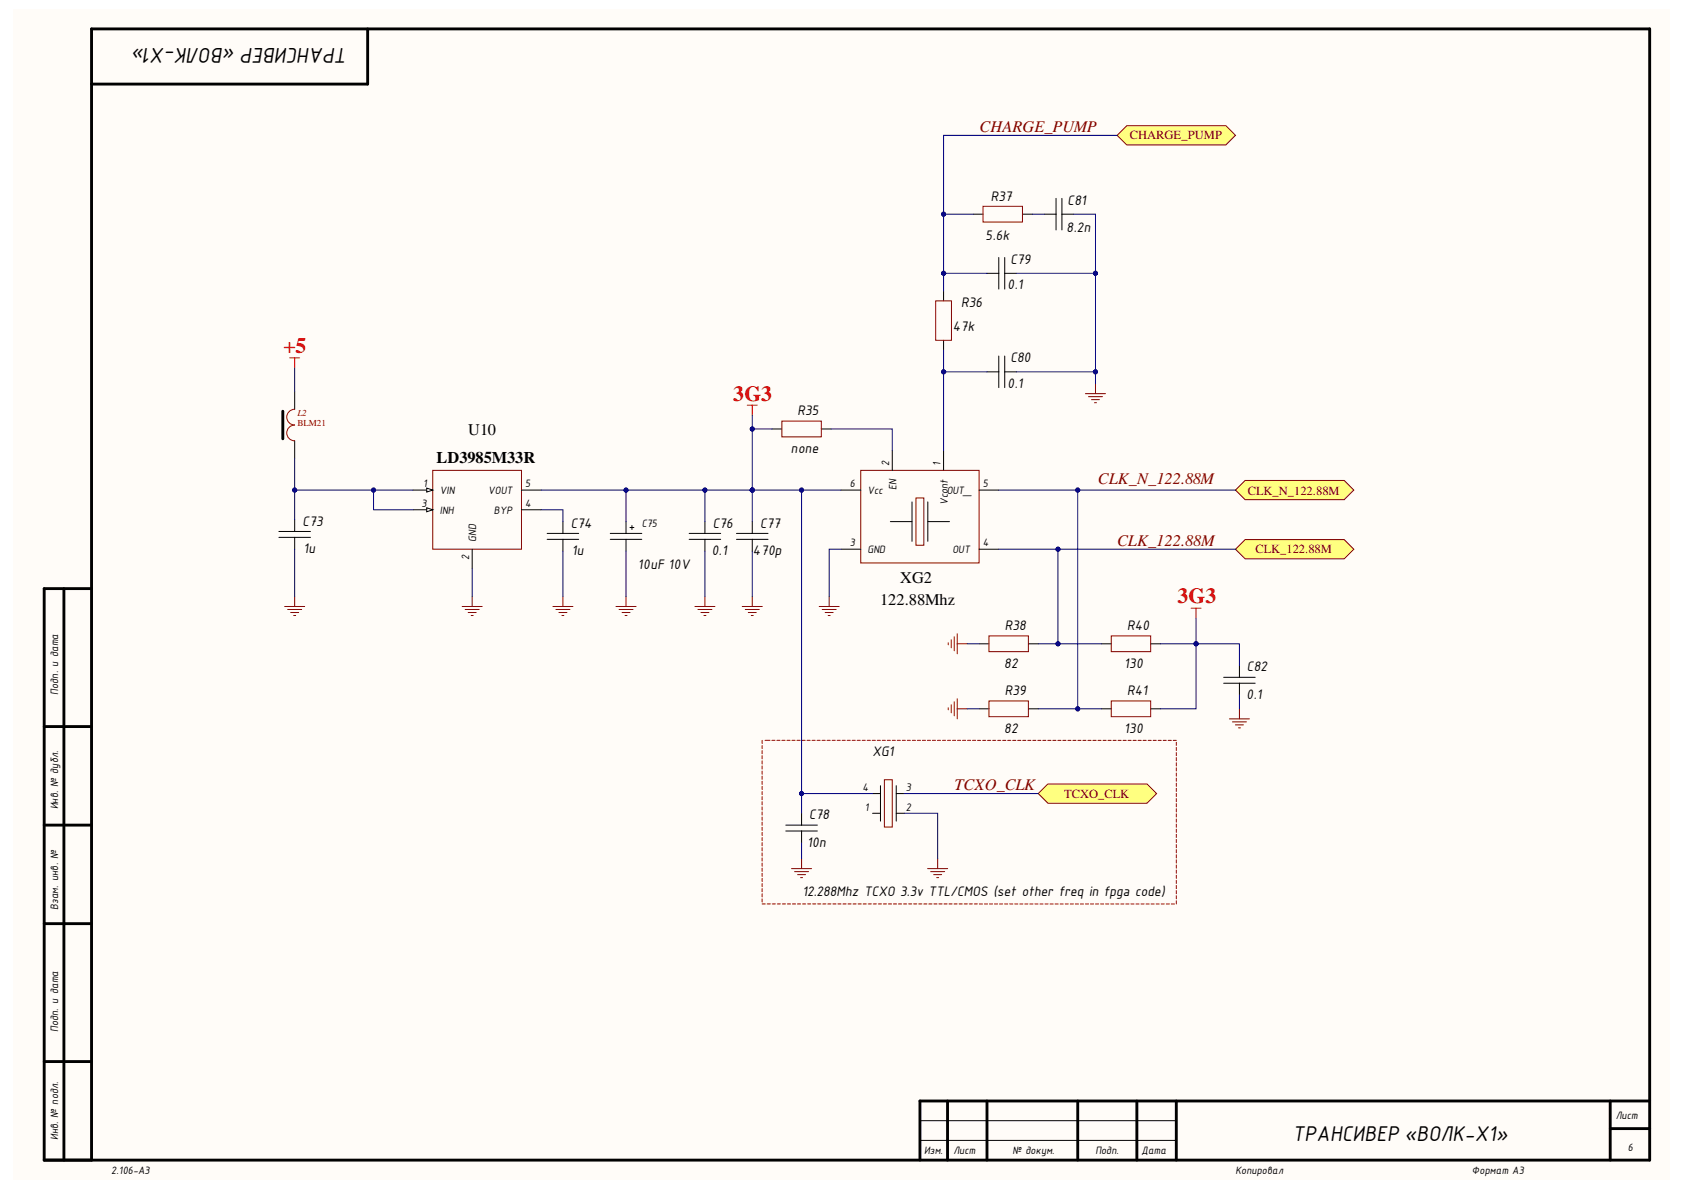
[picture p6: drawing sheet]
<svg xmlns="http://www.w3.org/2000/svg" width="297mm" height="210mm" viewBox="0 0 297 210" stroke-linecap="round" stroke-linejoin="round" font-family="sans-serif">
<g fill="#fffcf8">
<path d="M2.2 1.6h292.3v206.5h-292.3z" fill-rule="evenodd"/>
<path d="M2.2 1.6h292.3v206.5h-292.3z" fill-rule="evenodd"/>
</g>
<g fill="none" stroke="#000" stroke-width=".51">
<path d="M64.8 5.1v9.7h-48.7M7.8 103.8v100.8h283.2v-199.5h-274.9v199.5M7.8 103.8h8.3M11.3 103.8v100.8M7.8 128.2h8.3M7.8 145.5h8.3M7.8 162.9h8.3M7.8 187.3h8.3M167.1 194.2v10.4M174.1 194.2v10.4M190.1 194.2v10.4M200.5 194.2v10.4"/>
<path d="M207.5 194.2v10.4M284 194.2v10.4M284 199.1h7M291 194.2h-128.7v10.4"/>
</g>
<path d="M72.8 86.4h3.5M92 86.4h3.5M162.3 197.7h45.2M162.3 201.2h45.2" fill="none" stroke="#000" stroke-width=".18"/>
<path d="M76.3 83h15.7v13.9h-15.7z" fill="none" stroke="#800000" stroke-width=".18"/>
<path d="M75.3 86.1l1 .3-1 .4z" fill="#f8fcff"/>
<path d="M72.8 89.9h3.5M75.3 86.1l1 .3-1 .4z" fill="none" stroke="#000" stroke-width=".18"/>
<path d="M75.3 89.6l1 .3-1 .4z" fill="#f8fcff"/>
<g fill="none" stroke="#000" stroke-width=".18">
<path d="M171.7 37.8h1.7M180.4 37.8h1.7M184.2 37.8h2.1M186.3 35v5.6M187.3 37.8h2.1M187.3 35v5.6M166.4 51.3v1.8M174.1 48.2h2.1M176.2 45.4v5.6M177.2 45.4v5.6M177.2 48.2h2.1M52 69.1v3.1"/>
<path d="M52 77.8v3.1M136.2 75.7h1.7M144.9 75.7h1.7M157.4 79.5v3.5M166.4 60v1.8M166.4 79.5v3.5M174.1 65.6h2.1M176.2 62.8v5.6M177.2 62.8v5.6M177.2 65.6h2.1M49.2 93.7h5.6M49.2 94.8h5.6"/>
<path d="M52 91.7v2M52 94.8v2.1M75.3 89.6l1 .3-1 .4zM83.3 96.9v3.4M92 89.9h3.5M96.5 94.1h5.6M96.5 95.1h5.6M99.3 92v2.1M99.3 95.1v2.1M107.6 94.1h5.6M107.6 95.1h5.6M110.4 92v2.1"/>
<path d="M110.4 95.1v2.1M111.1 93h.7M111.5 92.7v.7M121.6 94.1h5.5M121.6 95.1h5.5M124.3 92v2.1M124.3 95.1v2.1M129.9 94.1h5.6M129.9 95.1h5.6M132.7 92v2.1M132.7 95.1v2.1M148.3 96.9h3.5"/>
<path d="M148.3 86.4h3.5M157 92h3.9M160.9 88.5v7M163.7 88.5v7M163.7 92h3.8M172.7 96.9h3.5M172.7 86.4h3.5"/>
</g>
<g fill="none" stroke="#800000" stroke-width=".18">
<path d="M173.4 36.4h7v2.8h-7zM165 53.1h2.8v6.9h-2.8zM137.9 74.3h7v2.8h-7zM191.5 69.4h3.5M192 70h2.5M192.5 70.5h1.4M193.1 71h.3M193.2 67.7v1.7M151.8 83h20.9v16.3h-20.9zM161.6 87.8h1.4v8.4h-1.4zM50.2 107h3.5M50.7 107.5h2.5"/>
<path d="M51.3 108h1.4M51.8 108.6h.4M52 105.2v1.8M81.5 107h3.6M82 107.5h2.5M82.6 108h1.4M83.1 108.6h.4M83.3 105.2v1.8M97.5 107h3.6M98.1 107.5h2.4M98.6 108h1.4M99.1 108.6h.4"/>
<path d="M99.3 105.2v1.8M108.7 107h3.5M109.2 107.5h2.5M109.7 108h1.4M110.2 108.6h.4M110.4 105.2v1.8M122.6 107h3.5M123.1 107.5h2.5M123.6 108h1.4M124.2 108.6h.3M124.3 105.2v1.8M130.9 107h3.6"/>
<path d="M131.5 107.5h2.4M132 108h1.4M132.5 108.6h.4M132.7 105.2v1.8M144.5 107h3.5M145 107.5h2.5M145.6 108h1.4M146.1 108.6h.3M146.3 105.2v1.8"/>
</g>
<path d="M51.1 63.1h1.8M52 63.1v1.8" fill="none" stroke="#f00" stroke-width=".18"/>
<path d="M52 72.2a1.39 1.39 0 0 0-1.4 1.4 1.39 1.39 0 0 0 1.4 1.4 1.39 1.39 0 0 0-1.4 1.4 1.39 1.39 0 0 0 1.4 1.4" fill="none" stroke="#980000" stroke-width=".18"/>
<path d="M49.9 72.5v4.9" fill="none" stroke="#000" stroke-width=".51"/>
<path d="M197 23.9l1.8-1.7h17.4l1.7 1.7-1.7 1.7h-17.4z" fill-rule="evenodd" fill="#ffff80"/>
<g fill="none" stroke="#800000" stroke-width=".18">
<path d="M197 23.9l1.8-1.7h17.4l1.7 1.7-1.7 1.7h-17.4zM167.3 113.4v.3M167.8 112.8v1.5M168.3 112.3v2.5M168.8 111.8v3.5M168.8 113.6h1.8M174.4 112.2h7v2.7h-7zM196 112.2h7v2.7h-7zM167.3 124.9v.3M167.8 124.3v1.4M168.3 123.8v2.5M168.8 123.3v3.5"/>
<path d="M168.8 125h1.8M174.4 123.6h7v2.8h-7zM196 123.6h7v2.8h-7z"/>
</g>
<path d="M172.7 113.6h1.7M181.4 113.6h1.7M194.3 113.6h1.7M203 113.6h1.7M172.7 125h1.7M181.4 125h1.7M194.3 125h1.7M203 125h1.7" fill="none" stroke="#000" stroke-width=".18"/>
<path d="M217.9 86.4l1.7-1.7h17.5l1.7 1.7-1.7 1.7h-17.5z" fill-rule="evenodd" fill="#ffff80"/>
<path d="M217.9 86.4l1.7-1.7h17.5l1.7 1.7-1.7 1.7h-17.5z" fill="none" stroke="#800000" stroke-width=".18"/>
<path d="M217.9 96.9l1.7-1.7h17.5l1.7 1.7-1.7 1.7h-17.5z" fill-rule="evenodd" fill="#ffff80"/>
<path d="M217.9 96.9l1.7-1.7h17.5l1.7 1.7-1.7 1.7h-17.5zM156 137.5h1.4v8.4h-1.4zM163.6 153.2h3.6M164.2 153.7h2.4M164.7 154.3h1.4M165.2 154.8h.4M165.4 151.4v1.8" fill="none" stroke="#800000" stroke-width=".18"/>
<path d="M153.9 140h1.4M155.3 138.6v6.2M158.1 140h1.4M158.1 138.6v6.2M153.9 143.5h1.4M158.1 143.5h1.4" fill="none" stroke="#000" stroke-width=".18"/>
<path d="M183.1 140l1.7-1.7h17.5l1.7 1.7-1.7 1.7h-17.5z" fill-rule="evenodd" fill="#ffff80"/>
<path d="M183.1 140l1.7-1.7h17.5l1.7 1.7-1.7 1.7h-17.5zM216.9 126.8h3.5M217.4 127.3h2.5M217.9 127.9h1.4M218.5 128.4h.3M218.6 125v1.8M139.6 153.2h3.6M140.2 153.7h2.4M140.7 154.3h1.4M141.2 154.8h.4M141.4 151.4v1.8" fill="none" stroke="#800000" stroke-width=".18"/>
<path d="M215.8 119.5h5.6M218.6 117.4v2.1M215.8 120.5h5.6M218.6 120.5v2.1M138.6 145.5h5.6M138.6 146.6h5.6M141.4 143.5v2M141.4 146.6v2.1" fill="none" stroke="#000" stroke-width=".18"/>
<g fill="none" stroke="#980000" stroke-width=".18">
<path d="M134.4 130.6v.6M134.4 131.5v.6M134.4 132.4v.6M134.4 133.3v.6M134.4 134.2v.6M134.4 135.1v.6M134.4 136v.6M134.4 136.9v.6M134.4 137.8v.6M134.4 138.7v.6M134.4 139.6v.6M134.9 130.6h.9"/>
<path d="M136.2 130.6h.5M137 130.6h.6M137.9 130.6h.6M138.8 130.6h.6M139.7 130.6h.5M140.6 130.6h.5M141.5 130.6h.5M142.3 130.6h.6M143.2 130.6h.6M144.1 130.6h.6M145 130.6h.6M145.9 130.6h.5"/>
<path d="M146.8 130.6h.5M147.7 130.6h.5M148.5 130.6h.6M149.4 130.6h.6M150.3 130.6h.6M151.2 130.6h.5M152.1 130.6h.5M153 130.6h.5M153.8 130.6h.6M154.7 130.6h.6M155.6 130.6h.6M156.5 130.6h.6"/>
<path d="M157.4 130.6h.5M158.3 130.6h.5M159.2 130.6h.5M160 130.6h.6M160.9 130.6h.6M161.8 130.6h.6M162.7 130.6h.5M163.6 130.6h.5M164.5 130.6h.5M165.4 130.6h.5M166.2 130.6h.6M167.1 130.6h.6"/>
<path d="M168 130.6h.6M168.9 130.6h.5M169.8 130.6h.5M170.7 130.6h.5M171.5 130.6h.6M172.4 130.6h.6M173.3 130.6h.6M174.2 130.6h.6M175.1 130.6h.5M176 130.6h.5M176.9 130.6h.5M177.7 130.6h.6"/>
<path d="M178.6 130.6h.6M179.5 130.6h.6M180.4 130.6h.5M181.3 130.6h.5M182.2 130.6h.5M183 130.6h.6M183.9 130.6h.6M184.8 130.6h.6M185.7 130.6h.6M186.6 130.6h.5M187.5 130.6h.5M188.4 130.6h.5"/>
<path d="M189.2 130.6h.6M190.1 130.6h.6M191 130.6h.6M191.9 130.6h.5M192.8 130.6h.5M193.7 130.6h.5M194.6 130.6h.5M195.4 130.6h.6M196.3 130.6h.6M197.2 130.6h.6M198.1 130.6h.5M199 130.6h.5"/>
<path d="M199.9 130.6h.5M200.7 130.6h.6M201.6 130.6h.6M202.5 130.6h.6M203.4 130.6h.6M204.3 130.6h.5M205.2 130.6h.5M206 130.6h.6M206.9 130.6h.6M207.5 130.9v.6M207.5 131.8v.6M207.5 132.7v.6"/>
<path d="M207.5 133.6v.6M207.5 134.5v.6M207.5 135.4v.6M207.5 136.3v.6M207.5 137.2v.6M207.5 138.1v.6M207.5 139v.6M207.5 139.9v.6M134.4 140.5v.6M134.4 141.4v.6M134.4 142.3v.6M134.4 143.2v.6"/>
<path d="M134.4 144.1v.6M134.4 145v.6M134.4 145.9v.6M134.4 146.8v.6M134.4 147.7v.6M134.4 148.6v.6M134.4 149.5v.6M134.4 150.4v.6M134.4 151.3v.6M134.4 152.2v.6M134.4 153.1v.6M134.4 154v.6"/>
<path d="M134.4 154.9v.6M134.4 155.8v.6M134.4 156.7v.6M134.4 157.6v.6M134.4 158.5v.6M134.4 159.4h.6M135.3 159.4h.6M136.2 159.4h.6M137.1 159.4h.6M138 159.4h.6M138.9 159.4h.5M139.8 159.4h.5"/>
<path d="M140.7 159.4h.5M141.6 159.4h.5M142.4 159.4h.6M143.3 159.4h.6M144.2 159.4h.6M145.1 159.4h.6M146 159.4h.6M146.9 159.4h.6M147.8 159.4h.6M148.7 159.4h.5M149.6 159.4h.5M150.5 159.4h.5"/>
<path d="M151.4 159.4h.5M152.2 159.4h.6M153.1 159.4h.6M154 159.4h.6M154.9 159.4h.6M155.8 159.4h.6M156.7 159.4h.6M157.6 159.4h.6M158.5 159.4h.5M159.4 159.4h.5M160.3 159.4h.5M161.2 159.4h.5"/>
<path d="M162 159.4h.6M162.9 159.4h.6M163.8 159.4h.6M164.7 159.4h.6M165.6 159.4h.6M166.5 159.4h.6M167.4 159.4h.6M168.3 159.4h.5M169.2 159.4h.5M170.1 159.4h.5M171 159.4h.5M171.9 159.4h.5"/>
<path d="M172.7 159.5h.6M173.6 159.5h.6M174.5 159.5h.6M175.4 159.5h.6M176.3 159.5h.6M177.2 159.5h.6M178.1 159.5h.5M179 159.5h.5M179.9 159.5h.5M180.8 159.5h.5M181.7 159.5h.5M182.5 159.5h.6"/>
<path d="M183.4 159.5h.6M184.3 159.5h.6M185.2 159.5h.6M186.1 159.5h.6M187 159.5h.6M187.9 159.5h.5M188.8 159.5h.5M189.7 159.5h.5M190.6 159.5h.5M191.5 159.5h.5M192.3 159.5h.6M193.2 159.5h.6"/>
<path d="M194.1 159.5h.6M195 159.5h.6M195.9 159.5h.6M196.8 159.5h.6M197.7 159.5h.5M198.6 159.5h.5M199.5 159.5h.5M200.4 159.5h.5M201.3 159.5h.5M202.1 159.5h.6M203 159.5h.6M203.9 159.5h.6"/>
<path d="M204.8 159.5h.6M205.7 159.5h.6M206.6 159.5h.6M207.5 140.9v.5M207.5 141.8v.5M207.5 142.7v.5M207.5 143.6v.5M207.5 144.5v.5M207.5 145.4v.5M207.5 146.3v.5M207.5 147.2v.5M207.5 148.1v.5"/>
<path d="M207.5 149v.5M207.5 149.9v.5M207.5 150.8v.5M207.5 151.7v.5M207.5 152.6v.5M207.5 153.5v.5M207.5 154.4v.5M207.5 155.3v.5M207.5 156.2v.5M207.5 157.1v.5M207.5 158v.5M207.5 158.9v.6"/>
</g>
<path d="M52 64.9v4.2M52 80.9v5.5h20.8" fill="none" stroke="#000080" stroke-width=".18"/>
<circle cx="65.9" cy="86.4" r=".35" fill="#000080"/>
<circle cx="65.9" cy="86.4" r=".35" fill="none" stroke="#000080" stroke-width=".18"/>
<circle cx="52" cy="86.4" r=".35" fill="#000080"/>
<g fill="none" stroke="#000080" stroke-width=".18">
<path d="M52 86.4v5.3"/>
<circle cx="52" cy="86.4" r=".35"/>
</g>
<circle cx="52" cy="86.4" r=".35" fill="#000080"/>
<g fill="none" stroke="#000080" stroke-width=".18">
<path d="M65.9 86.4v3.5h6.9"/>
<circle cx="52" cy="86.4" r=".35"/>
</g>
<circle cx="65.9" cy="86.4" r=".35" fill="#000080"/>
<g fill="none" stroke="#000080" stroke-width=".18">
<path d="M52 96.9v8.3M95.5 89.9h3.8v2.1M99.3 97.2v8M110.4 86.4v5.6M83.3 100.3v4.9"/>
<circle cx="65.9" cy="86.4" r=".35"/>
</g>
<circle cx="110.4" cy="86.4" r=".35" fill="#000080"/>
<g fill="none" stroke="#000080" stroke-width=".18">
<path d="M110.4 97.2v8M124.3 86.4v5.6M124.3 97.2v8M132.7 97.2v8"/>
<circle cx="110.4" cy="86.4" r=".35"/>
</g>
<circle cx="124.3" cy="86.4" r=".35" fill="#000080"/>
<g fill="none" stroke="#000080" stroke-width=".18">
<path d="M132.7 86.4h15.6"/>
<circle cx="124.3" cy="86.4" r=".35"/>
</g>
<circle cx="132.7" cy="86.4" r=".35" fill="#000080"/>
<circle cx="132.7" cy="86.4" r=".35" fill="none" stroke="#000080" stroke-width=".18"/>
<circle cx="141.4" cy="86.4" r=".35" fill="#000080"/>
<g fill="none" stroke="#000080" stroke-width=".18">
<path d="M95.5 86.4h37.2M148.3 96.9h-2v8.3"/>
<circle cx="141.4" cy="86.4" r=".35"/>
</g>
<circle cx="110.4" cy="86.4" r=".35" fill="#000080"/>
<circle cx="110.4" cy="86.4" r=".35" fill="none" stroke="#000080" stroke-width=".18"/>
<circle cx="124.3" cy="86.4" r=".35" fill="#000080"/>
<circle cx="124.3" cy="86.4" r=".35" fill="none" stroke="#000080" stroke-width=".18"/>
<circle cx="132.7" cy="86.4" r=".35" fill="#000080"/>
<g fill="none" stroke="#000080" stroke-width=".18">
<path d="M132.7 86.4v5.6"/>
<circle cx="132.7" cy="86.4" r=".35"/>
</g>
<circle cx="132.7" cy="86.4" r=".35" fill="#000080"/>
<g fill="none" stroke="#000080" stroke-width=".18">
<path d="M136.2 75.7h-3.5v10.7"/>
<circle cx="132.7" cy="86.4" r=".35"/>
</g>
<circle cx="132.7" cy="86.4" r=".35" fill="#000080"/>
<circle cx="132.7" cy="86.4" r=".35" fill="none" stroke="#000080" stroke-width=".18"/>
<circle cx="132.7" cy="86.4" r=".35" fill="#000080"/>
<circle cx="132.7" cy="86.4" r=".35" fill="none" stroke="#000080" stroke-width=".18"/>
<circle cx="132.7" cy="75.7" r=".35" fill="#000080"/>
<g fill="none" stroke="#000080" stroke-width=".18">
<path d="M146.6 75.7h10.8v3.8M166.4 61.8v17.7"/>
<circle cx="132.7" cy="75.7" r=".35"/>
</g>
<circle cx="166.4" cy="65.6" r=".35" fill="#000080"/>
<g fill="none" stroke="#000080" stroke-width=".18">
<path d="M182.1 37.8h2.1M189.4 37.8h3.8v29.9"/>
<circle cx="166.4" cy="65.6" r=".35"/>
</g>
<circle cx="193.2" cy="65.6" r=".35" fill="#000080"/>
<circle cx="193.2" cy="65.6" r=".35" fill="none" stroke="#000080" stroke-width=".18"/>
<circle cx="193.2" cy="48.2" r=".35" fill="#000080"/>
<g fill="none" stroke="#000080" stroke-width=".18">
<path d="M179.3 48.2h13.9"/>
<circle cx="193.2" cy="48.2" r=".35"/>
</g>
<circle cx="193.2" cy="48.2" r=".35" fill="#000080"/>
<g fill="none" stroke="#000080" stroke-width=".18">
<path d="M179.3 65.6h13.9"/>
<circle cx="193.2" cy="48.2" r=".35"/>
</g>
<circle cx="193.2" cy="65.6" r=".35" fill="#000080"/>
<g fill="none" stroke="#000080" stroke-width=".18">
<path d="M166.4 65.6h7.7"/>
<circle cx="193.2" cy="65.6" r=".35"/>
</g>
<circle cx="166.4" cy="65.6" r=".35" fill="#000080"/>
<g fill="none" stroke="#000080" stroke-width=".18">
<path d="M171.7 37.8h-5.3v13.5"/>
<circle cx="166.4" cy="65.6" r=".35"/>
</g>
<circle cx="166.4" cy="48.2" r=".35" fill="#000080"/>
<circle cx="166.4" cy="48.2" r=".35" fill="none" stroke="#000080" stroke-width=".18"/>
<circle cx="166.4" cy="37.8" r=".35" fill="#000080"/>
<g fill="none" stroke="#000080" stroke-width=".18">
<path d="M166.4 48.2h7.7"/>
<circle cx="166.4" cy="37.8" r=".35"/>
</g>
<circle cx="166.4" cy="48.2" r=".35" fill="#000080"/>
<g fill="none" stroke="#000080" stroke-width=".18">
<path d="M197 23.9h-30.6v13.9"/>
<circle cx="166.4" cy="48.2" r=".35"/>
</g>
<circle cx="166.4" cy="37.8" r=".35" fill="#000080"/>
<g fill="none" stroke="#000080" stroke-width=".18">
<path d="M176.2 96.9h10.4v16.7h-3.5M170.6 113.6h2.1M170.6 125h2.1"/>
<circle cx="166.4" cy="37.8" r=".35"/>
</g>
<circle cx="186.6" cy="113.6" r=".35" fill="#000080"/>
<circle cx="186.6" cy="113.6" r=".35" fill="none" stroke="#000080" stroke-width=".18"/>
<circle cx="186.6" cy="96.9" r=".35" fill="#000080"/>
<g fill="none" stroke="#000080" stroke-width=".18">
<path d="M176.2 86.4h13.9v38.6h-7"/>
<circle cx="186.6" cy="96.9" r=".35"/>
</g>
<circle cx="190.1" cy="86.4" r=".35" fill="#000080"/>
<circle cx="190.1" cy="86.4" r=".35" fill="none" stroke="#000080" stroke-width=".18"/>
<circle cx="190.1" cy="125" r=".35" fill="#000080"/>
<g fill="none" stroke="#000080" stroke-width=".18">
<path d="M186.6 113.6h7.7"/>
<circle cx="190.1" cy="125" r=".35"/>
</g>
<circle cx="186.6" cy="113.6" r=".35" fill="#000080"/>
<g fill="none" stroke="#000080" stroke-width=".18">
<path d="M190.1 125h4.2"/>
<circle cx="186.6" cy="113.6" r=".35"/>
</g>
<circle cx="190.1" cy="125" r=".35" fill="#000080"/>
<g fill="none" stroke="#000080" stroke-width=".18">
<path d="M211 109v4.6h-6.3"/>
<circle cx="190.1" cy="125" r=".35"/>
</g>
<circle cx="211" cy="113.6" r=".35" fill="#000080"/>
<g fill="none" stroke="#000080" stroke-width=".18">
<path d="M211 113.6v11.4h-6.3"/>
<circle cx="211" cy="113.6" r=".35"/>
</g>
<circle cx="211" cy="113.6" r=".35" fill="#000080"/>
<g fill="none" stroke="#000080" stroke-width=".18">
<path d="M190.1 86.4h27.8"/>
<circle cx="211" cy="113.6" r=".35"/>
</g>
<circle cx="190.1" cy="86.4" r=".35" fill="#000080"/>
<g fill="none" stroke="#000080" stroke-width=".18">
<path d="M186.6 96.9h31.3"/>
<circle cx="190.1" cy="86.4" r=".35"/>
</g>
<circle cx="186.6" cy="96.9" r=".35" fill="#000080"/>
<g fill="none" stroke="#000080" stroke-width=".18">
<path d="M141.4 86.4v53.6h12.5M159.5 140h23.6M159.5 143.5h5.9v7.9"/>
<circle cx="186.6" cy="96.9" r=".35"/>
</g>
<circle cx="141.4" cy="140" r=".35" fill="#000080"/>
<circle cx="141.4" cy="140" r=".35" fill="none" stroke="#000080" stroke-width=".18"/>
<circle cx="141.4" cy="86.4" r=".35" fill="#000080"/>
<g fill="none" stroke="#000080" stroke-width=".18">
<path d="M141.4 140v3.5"/>
<circle cx="141.4" cy="86.4" r=".35"/>
</g>
<circle cx="141.4" cy="140" r=".35" fill="#000080"/>
<g fill="none" stroke="#000080" stroke-width=".18">
<path d="M211 113.6h7.6v3.8M141.4 148.7v2.7"/>
<circle cx="141.4" cy="140" r=".35"/>
</g>
<circle cx="211" cy="113.6" r=".35" fill="#000080"/>
<g fill="none" stroke="#000080" stroke-width=".18">
<path d="M132.7 73.2v2.5M218.6 122.6v2.4"/>
<circle cx="211" cy="113.6" r=".35"/>
</g>
<path d="M131.8 71.5h1.8M132.7 71.5v1.7" fill="none" stroke="#f00" stroke-width=".18"/>
<circle cx="132.7" cy="75.7" r=".35" fill="#000080"/>
<circle cx="132.7" cy="75.7" r=".35" fill="none" stroke="#000080" stroke-width=".18"/>
<path d="M210.1 107.3h1.8M211 107.3v1.7" fill="none" stroke="#f00" stroke-width=".18"/>
<g font-size="4.1">
<text x="61.3" y="8.5" transform="rotate(-180 61.3 8.5)">ТРАНСИВЕР «ВОЛК-X1»</text>
<text x="228" y="201.2">ТРАНСИВЕР «ВОЛК-X1»</text>
</g>
<g font-size="3.8" fill="#f00">
<text x="50" y="62.3">+5</text>
<text x="129.4" y="70.7">3G3</text>
<text x="207.7" y="106.4">3G3</text>
</g>
<g font-size="2.9" fill="#800000">
<text x="172.7" y="23.2">CHARGE_PUMP</text>
<text x="193.6" y="85.5">CLK_N_122.88M</text>
<text x="197" y="96.3">CLK_122.88M</text>
<text x="168.3" y="139.4">TCXO_CLK</text>
</g>
<g font-size="2.9">
<text x="82.6" y="76.7">U10</text>
<text x="77" y="81.7">LD3985M33R</text>
<text x="155.2" y="106.7">122.88Mhz</text>
<text x="158.8" y="102.9">XG2</text>
</g>
<g font-size="2.7">
<text x="174.8" y="35.4">R37</text>
<text x="188.1" y="40.9">8.2n</text>
<text x="188.3" y="36.1">C81</text>
<text x="173.8" y="42.3">5.6k</text>
<text x="178.2" y="46.5">C79</text>
<text x="177.7" y="51.1">0.1</text>
<text x="168.1" y="58.3">47k</text>
<text x="169.5" y="54.2">R36</text>
<text x="178.2" y="63.9">C80</text>
<text x="177.7" y="68.4">0.1</text>
<text x="140.7" y="73.3">R35</text>
<text x="139.5" y="79.9">none</text>
<text x="53.4" y="92.7">C73</text>
<text x="100.7" y="93.1">C74</text>
<text x="125.7" y="93.1">C76</text>
<text x="134.1" y="93.1">C77</text>
<text x="53.6" y="97.6">1u</text>
<text x="100.8" y="98">1u</text>
<text x="112.5" y="100.4">10uF 10V</text>
<text x="125.5" y="98">0.1</text>
<text x="132.8" y="98">470p</text>
<text x="177.2" y="111.2">R38</text>
<text x="198.8" y="111.2">R40</text>
<text x="177.1" y="117.7">82</text>
<text x="198.3" y="117.7">130</text>
<text x="220" y="118.4">C82</text>
<text x="177.2" y="122.6">R39</text>
<text x="198.8" y="122.6">R41</text>
<text x="219.9" y="123.3">0.1</text>
<text x="177.1" y="129.2">82</text>
<text x="198.3" y="129.2">130</text>
<text x="153.9" y="133.4">XG1</text>
<text x="142.4" y="149.4">10n</text>
<text x="142.7" y="144.5">C78</text>
<text x="141.5" y="158.1">12.288Mhz TCXO 3.3v TTL/CMOS (set other freq in fpga code)</text>
</g>
<g font-size="2.2" fill="#800000">
<text x="199.3" y="24.6">CHARGE_PUMP</text>
<text x="220.1" y="87.2">CLK_N_122.88M</text>
<text x="221.5" y="97.6">CLK_122.88M</text>
<text x="187.7" y="140.7">TCXO_CLK</text>
</g>
<g font-size="2.1">
<text x="156.8" y="82.2" transform="rotate(-90 156.8 82.2)">2</text>
<text x="165.9" y="82.2" transform="rotate(-90 165.9 82.2)">1</text>
<text x="74.4" y="89.4">3</text>
<text x="74.6" y="86">1</text>
<text x="77.6" y="87.1">VIN</text>
<text x="86.1" y="87.1">VOUT</text>
<text x="92.6" y="86">5</text>
<text x="92.6" y="89.4">4</text>
<text x="149.9" y="86">6</text>
<text x="153" y="87.1">Vcc</text>
<text x="158.1" y="86.5" transform="rotate(-90 158.1 86.5)">EN</text>
<text x="167" y="87.1">OUT_</text>
<text x="167.2" y="89.1" transform="rotate(-90 167.2 89.1)">Vcont</text>
<text x="173.3" y="86">5</text>
<text x="77.6" y="90.6">INH</text>
<text x="84" y="95.6" transform="rotate(-90 84 95.6)">GND</text>
<text x="87.1" y="90.6">BYP</text>
<text x="113.2" y="92.9">C75</text>
<text x="82.7" y="98.8" transform="rotate(-90 82.7 98.8)">2</text>
<text x="149.9" y="96.4">3</text>
<text x="153" y="97.6">GND</text>
<text x="168" y="97.6">OUT</text>
<text x="173.3" y="96.4">4</text>
<text x="10.2" y="122.6" transform="rotate(-90 10.2 122.6)">Подп. и дата</text>
<text x="10.2" y="142.8" transform="rotate(-90 10.2 142.8)">Инв. № дубл.</text>
<text x="10.2" y="160.5" transform="rotate(-90 10.2 160.5)">Взам. инв. №</text>
<text x="10.2" y="182.1" transform="rotate(-90 10.2 182.1)">Подп. и дата</text>
<text x="285" y="197.4">Лист</text>
<text x="10.2" y="201.1" transform="rotate(-90 10.2 201.1)">Инв. № подл.</text>
<text x="163" y="203.6">Изм.</text>
<text x="168.2" y="203.6">Лист</text>
<text x="178.6" y="203.6">№ докум.</text>
<text x="193.2" y="203.6">Подп.</text>
<text x="201.3" y="203.6">Дата</text>
<text x="287.1" y="203">6</text>
<text x="19.6" y="207.1">2.106-A3</text>
<text x="217.9" y="207.1">Копировал</text>
<text x="259.6" y="207.1">Формат А3</text>
</g>
<g font-size="2">
<text x="152.1" y="139.6">4</text>
<text x="152.5" y="143.1">1</text>
<text x="159.8" y="143.1">2</text>
<text x="159.8" y="139.6">3</text>
</g>
<g font-size="1.6" fill="#980000">
<text x="52.5" y="73.5">L2</text>
<text x="52.5" y="75.2">BLM21</text>
</g>
</svg>
